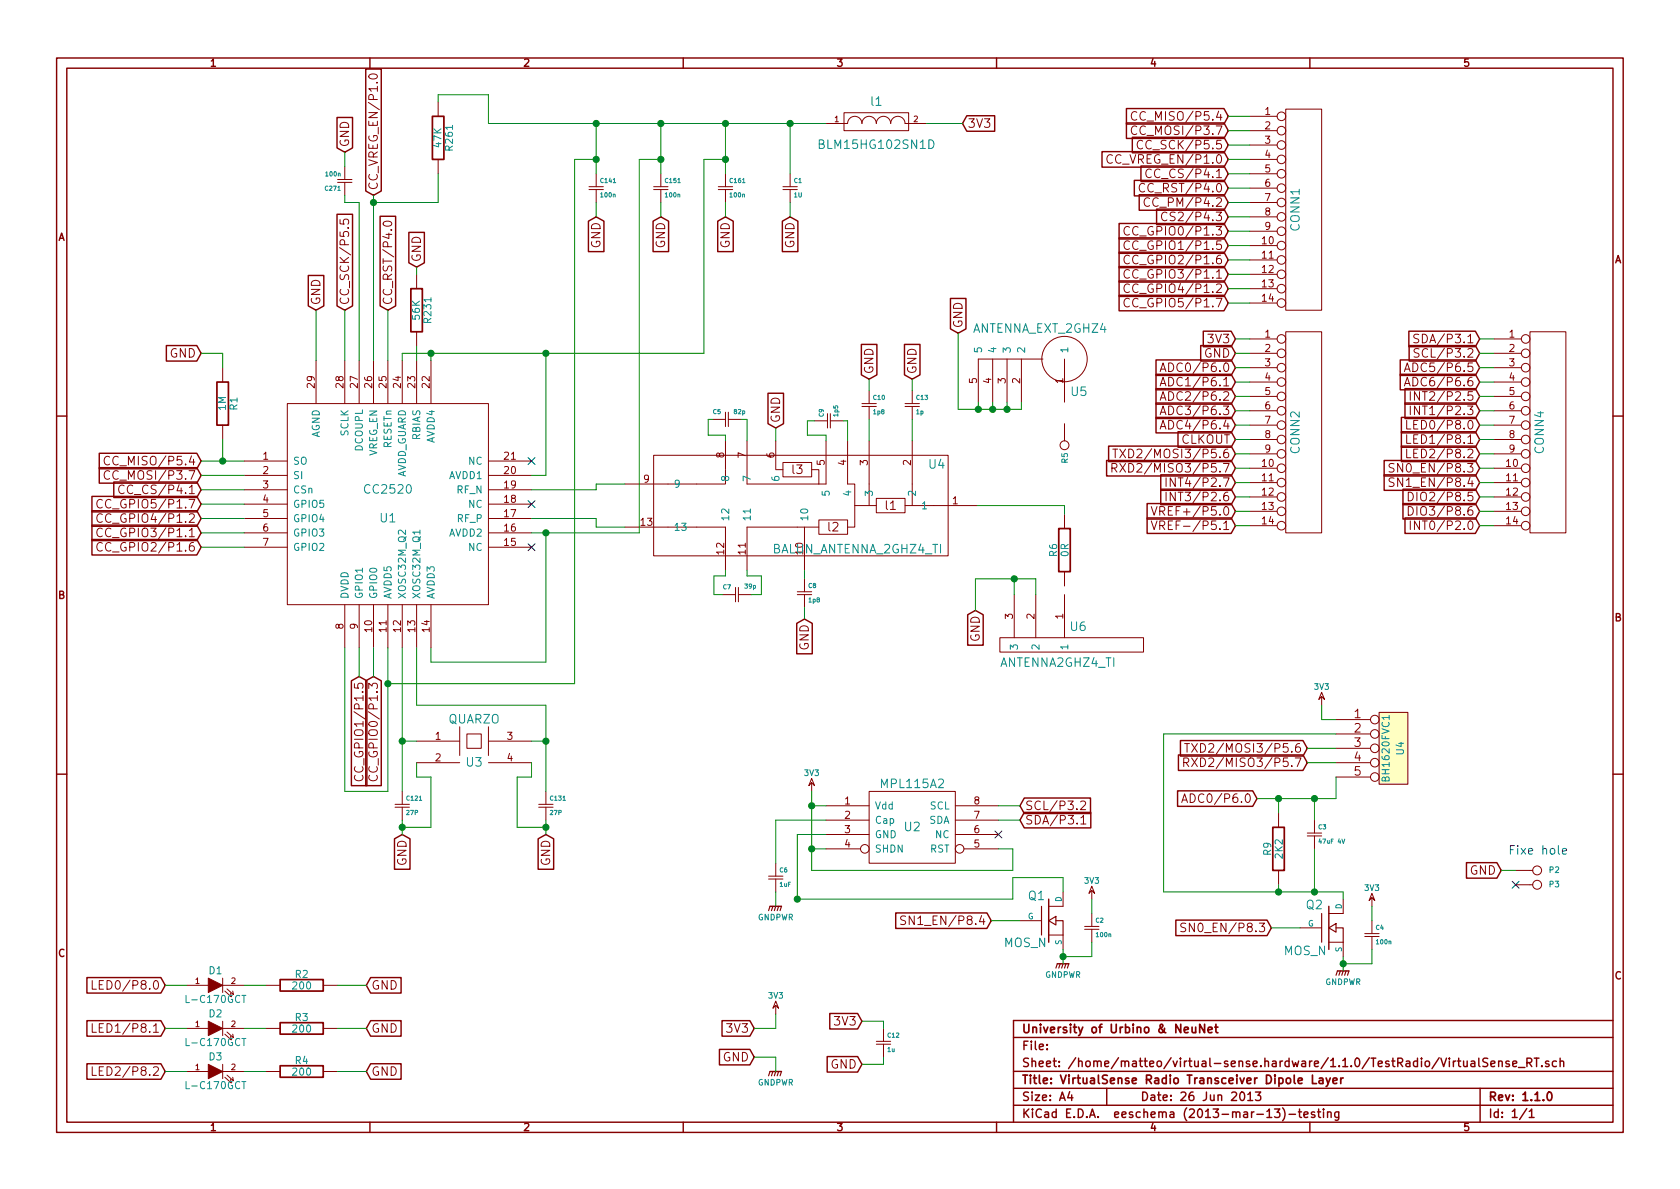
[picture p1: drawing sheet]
<svg xmlns="http://www.w3.org/2000/svg" width="297mm" height="210mm" viewBox="0 0 297 210" stroke-linecap="round" stroke-linejoin="round" font-family="sans-serif">
<g fill="none" stroke="#840000" stroke-width=".25">
<path d="M10 10.3h277v189.9h-277zM11.8 12.1h273.4v186.3h-273.4zM64.7 12.2h2.7v21.6l-1.4 .7-1.3-.7zM65.4 10.3v1.8M120.8 10.3v1.8M176.2 10.3v1.8M199.2 19.2h17.2l.8 1.4-.8 1.3h-17.2zM231.6 10.3v1.8M59.6 37.9h2.7v16.2l-1.3 .8-1.4-.8zM59.6 20.8h2.7v5.4l-1.3 .7-1.4-.7zM67.2 38.2h2.8v15.9l-1.4 .8-1.4-.8zM104 39.1l1.4-.8 1.4 .8v5.4h-2.8z"/>
<path d="M115.5 39.1l1.3-.8 1.4 .8v5.4h-2.7zM126.9 39.1l1.4-.8 1.3 .8v5.4h-2.7zM138.3 39.1l1.4-.8 1.4 .8v5.4h-2.8zM170.9 20.5h5v2.7h-5l-.7-1.4zM194.8 26.8h21.6l.8 1.4-.8 1.4h-21.6zM197.9 39.5h18.5l.8 1.4-.8 1.4h-18.5zM199.2 21.7h17.2l.8 1.4-.8 1.4h-17.2zM200.2 24.3h16.2l.8 1.3-.8 1.4h-16.2zM200.6 31.9h15.8l.8 1.4-.8 1.3h-15.8zM201.4 34.4h15l.8 1.4-.8 1.4h-15zM201.7 29.4h14.7l.8 1.3-.8 1.4h-14.7zM204.5 37h11.9l.8 1.3-.8 1.4h-11.9z"/>
<path d="M54.5 48.7h2.8v5.4l-1.4 .8-1.4-.8zM72.3 41.1h2.7v5.4l-1.3 .7-1.4-.7zM168 52.8h2.8v5.4l-1.4 .7-1.4-.7zM197.9 42.1h18.5l.8 1.3-.8 1.4h-18.5zM197.9 52.2h18.5l.8 1.4-.8 1.4h-18.5zM197.9 44.6h18.5l.8 1.4-.8 1.3h-18.5zM197.9 49.7h18.5l.8 1.3-.8 1.4h-18.5zM197.9 47.1h18.5l.8 1.4-.8 1.4h-18.5zM212.8 58.6h4.9l.7 1.3-.7 1.4h-4.9zM249.1 58.6h11.8l.7 1.3-.7 1.4h-11.8zM10 73.6h1.8M29.4 61.1h5.4l.8 1.4-.8 1.3h-5.4z"/>
<path d="M135.8 69.5h2.7v5.4l-1.3 .8-1.4-.8zM152.3 60.9h2.7v5.4l-1.3 .8-1.4-.8zM159.9 60.9h2.8v5.4l-1.4 .8-1.4-.8zM196 78.9h21.7l.7 1.4-.7 1.3h-21.7zM204.4 71.3h13.3l.7 1.3-.7 1.4h-13.3zM204.4 68.7h13.3l.7 1.4-.7 1.4h-13.3zM204.4 63.6h13.3l.7 1.4-.7 1.4h-13.3zM204.4 66.2h13.3l.7 1.4-.7 1.3h-13.3zM204.4 73.8h13.3l.7 1.4-.7 1.3h-13.3zM208.3 76.3h9.4l.7 1.4-.7 1.4h-9.4zM212.3 61.1h5.4l.7 1.4-.7 1.3h-5.4zM247.6 66.2h13.3l.7 1.4-.7 1.3h-13.3z"/>
<path d="M247.6 63.6h13.3l.7 1.4-.7 1.4h-13.3zM247.8 78.9h13.1l.7 1.4-.7 1.3h-13.1zM247.8 73.8h13.1l.7 1.4-.7 1.3h-13.1zM247.8 76.3h13.1l.7 1.4-.7 1.4h-13.1zM248.4 68.7h12.5l.7 1.4-.7 1.4h-12.5zM248.4 71.3h12.5l.7 1.3-.7 1.4h-12.5zM249.1 61.1h11.8l.7 1.4-.7 1.3h-11.8zM285.2 73.6h1.8M16.3 90.3h18.5l.8 1.4-.8 1.4h-18.5zM16.3 87.8h18.5l.8 1.3-.8 1.4h-18.5zM16.3 92.9h18.5l.8 1.3-.8 1.4h-18.5zM16.3 95.4h18.5l.8 1.4-.8 1.3h-18.5z"/>
<path d="M17.6 82.7h17.2l.8 1.4-.8 1.3h-17.2zM17.6 80.2h17.2l.8 1.3-.8 1.4h-17.2zM20.1 85.2h14.7l.8 1.4-.8 1.4h-14.7zM195.7 81.4h22l.7 1.4-.7 1.4h-22zM202.8 89h14.9l.7 1.4-.7 1.4h-14.9zM202.8 91.6h14.9l.7 1.4-.7 1.3h-14.9zM205.2 86.5h12.5l.7 1.4-.7 1.3h-12.5zM205.2 84h12.5l.7 1.3-.7 1.4h-12.5zM244.7 81.4h16.2l.7 1.4-.7 1.4h-16.2zM244.7 84h16.2l.7 1.3-.7 1.4h-16.2zM248.1 86.5h12.8l.7 1.4-.7 1.3h-12.8zM248.1 89h12.8l.7 1.4-.7 1.4h-12.8z"/>
<path d="M248.4 91.6h12.5l.7 1.4-.7 1.3h-12.5zM140.9 110.2l1.3-.7 1.4 .7v5.4h-2.7zM171.1 108.7l1.4-.8 1.3 .8v5.4h-2.7zM10 136.9h1.8M62.1 120.4l1.4-.8 1.4 .8v18.5h-2.8zM64.7 120.4l1.3-.8 1.4 .8v18.5h-2.7zM208.2 139.8h13.3l.7 1.4-.7 1.4h-13.3zM208.4 133.5h22l.7 1.4-.7 1.3h-22zM208.7 131h21.7l.7 1.3-.7 1.4h-21.7zM285.2 136.9h1.8M69.7 148.3l1.4-.7 1.4 .7v5.4h-2.8zM95.1 148.3l1.4-.7 1.4 .7v5.4h-2.8z"/>
<path d="M181.1 141.1h11.7v2.8h-11.7l-.8-1.4zM181.1 143.7h11.8v2.7h-11.8l-.8-1.4zM185.4 159v7.6M259.3 152.5h5.4l.7 1.4-.7 1.4h-5.4zM15.4 172.9h13l.8 1.3-.8 1.4h-13zM65.5 172.9h5.4v2.7h-5.4l-.7-1.4zM136.1 160.3h2.1M146.7 179.2h4.9l.8 1.4-.8 1.4h-4.9zM158.4 161.4h16.1l.8 1.4-.8 1.4h-16.1zM186.9 170.4h2.1M207.9 162.7h16.1l.8 1.4-.8 1.3h-16.1zM234.9 160.3v7.6"/>
<path d="M236.5 171.7h2M15.4 180.5h13l.8 1.4-.8 1.3h-13zM15.4 188.1h13l.8 1.4-.8 1.3h-13zM65.4 198.4v1.8M65.5 188.1h5.4v2.7h-5.4l-.7-1.3zM65.5 180.5h5.4v2.7h-5.4l-.7-1.3zM120.8 198.4v1.8M127.2 185.6h5.4l.7 1.3-.7 1.4h-5.4zM127.7 180.5h4.9l.7 1.4-.7 1.3h-4.9zM136.1 189.5h2.1M146.3 186.8h5.3l.8 1.4-.8 1.4h-5.3zM176.2 198.4v1.8"/>
<path d="M179.2 192.5h106M179.2 195.4h106M179.2 189.5h106M179.2 183.5h106M185.1 185.5v.1M185.1 184.7v.1M189.1 193l-.3 1.1h.9M189.5 193.6v1M195.7 192.5v2.9M219.4 193.3l.2-.2a.81 .81 0 0 1 .5 .6 .81 .81 0 0 1-.2 .8l-.2 .1a.79 .79 0 0 1-.3-1.3zM220.6 193.5l.5-.4v1.5M220.6 194.6h.9"/>
<path d="M222 193.1h.9l-.5 .6 .4 .1v.7l-.2 .1-.6-.1M225.3 196.1h1l-.5 .6 .4 .1v.7l-.2 .1-.7-.1M226.8 195.9a1.71 1.71 0 0 1 0 2.3M227.9 197h1.2M229.6 196.6h.5M229.8 196.1v1.3l.3 .2M230.6 197.1l.7-.1-.1-.3-.4-.1-.2 .2v.7h.6M231.6 198.4v1.8M232.4 196.7a.37 .37 0 0 0-.5 .1v.2l.5 .2 .1 .1-.2 .3-.4-.1M232.9 196.6h.6M233.1 196.1v1.3l.4 .2M234 196.1v.2"/>
<path d="M234 196.6v1M234.7 196.7l.2-.1 .4 .1 .1 .9M234.7 196.6v1M236.7 196.6v1.4l-.3 .1-.3-.1M236.7 196.7l-.4-.1-.3 .3 .1 .6 .2 .1 .4-.1M257.7 187.6h.6M257.9 187.1v1.3l.4 .2M258.8 187.6l.1 .9 .3 .1 .2-.1M259.4 187.6v1M260.1 187.7h.6l.1 .9M260.8 188l-.5 .1-.3 .2 .3 .3 .5-.1M261.5 187.1v1.3l.2 .2"/>
<path d="M261.7 192.5v5.9M263 187.2l-.5-.1-.3 .3 .1 .3 .7 .4v.4a.62 .62 0 0 1-.8 0M263.6 188.1l.7-.1v-.3l-.5-.1-.2 .2 .1 .7h.6M265 187.8l.2-.2 .4 .1v.9M265 187.6v1M266.8 187.7a.37 .37 0 0 0-.6 .1l.1 .3 .5 .1 .1 .1-.2 .3-.5-.1M267.5 188.1l.7-.1-.1-.3-.4-.1-.2 .2v.7h.6M268.5 188.8h1.1M270 196l-1.3 2M270 187.9l.7-.1 .1-.2v-.3l-.2-.2h-.6v1.5M270.3 187.9l.5 .7M270.4 196.5l.4-.4v1.5"/>
<path d="M270.4 197.6h.8M271.3 187.1h.8M271.7 187.1v1.5M272.6 188.5v.1M273.8 187.7a.37 .37 0 0 0-.5 .1v.3l.5 .1 .1 .1-.2 .3-.4-.1M275.2 187.7l-.4-.1-.3 .3v.6l.3 .1 .4-.1M275.8 187.8l.2-.2 .4 .1 .1 .9M275.8 187.1v1.5M285.2 180.5h-106v17.9"/>
</g>
<g fill="none" stroke="#840000" stroke-width=".3">
<path d="M76.5 20.6h2v7.6h-2zM72.6 51h2.1v7.7h-2.1zM38.4 67.6h2v7.6h-2zM187.2 93.5h2v7.6h-2zM225 146.3h2.1v7.6h-2.1zM49.5 173.2h7.6v2.1h-7.6zM49.5 188.5h7.6v2h-7.6zM49.5 180.8h7.6v2.1h-7.6zM210.8 181.6v.9l.4 .1 .2-.1M211.4 181.6v1M213 181.1v1.5l-.9-1.5v1.5M213.6 182.1l.7-.1v-.3l-.5-.1-.2 .2 .1 .7h.6"/>
<path d="M214.8 181.6h.5M215 181.1v1.3l.3 .2M232.1 190.1v1.5h.7M233.3 190.7h.6v.9M233.9 191l-.5 .1-.2 .2 .2 .3 .5-.1M234.5 190.6l.3 1M235.2 190.6l-.5 1.4-.2 .1M235.7 191.1l.7-.1-.1-.3-.4-.1-.2 .2 .1 .7h.5M237.1 190.6v1M237.5 190.6l-.4 .3M273.7 193.3l.2-.2a.81 .81 0 0 1 .6 .6 .81 .81 0 0 1-.3 .8l-.2 .1a.79 .79 0 0 1-.3-1.3z"/>
</g>
<g fill="none" stroke="#840000" stroke-width=".18">
<path d="M65.3 13.3a.89 .89 0 0 1 1.4 .3 .86 .86 0 0 1-.8 .4 .86 .86 0 0 1-.7-.5zM77.5 18v2.6M149.2 19.9h11.5v3.2h-11.5zM201 19.9a.62 .62 0 0 0-.8 0 .62 .62 0 0 0-.2 .7 .58 .58 0 0 0 .3 .6 .58 .58 0 0 0 .7-.1M227.3 19.3h6.4v35.6h-6.4zM59.7 31.7h2.5M59.7 32.3h2.5M60.1 38.8v.8h.8l-.2-.2 .1-.5 .2-.1h.4l.2 .3v.3l-.1 .2M61 29.5v2.2M61 32.3v2.2M67.9 39.3a.81 .81 0 0 1 1.4 .3 .86 .86 0 0 1-.8 .4 .86 .86 0 0 1-.8-.5zM77.5 28.2v2.5"/>
<path d="M104.1 33.5h2.6M104.1 33h2.6M105.4 30.7v2.3M105.4 33.5v2.3M115.6 33.5h2.5M115.6 33h2.5M116.8 30.7v2.3M116.8 33.5v2.3M127 33.5h2.5M127 33h2.5M128.3 30.7v2.3M128.3 33.5v2.3"/>
<path d="M138.4 33.5h2.6M138.4 33h2.6M139.7 30.7v2.3M139.7 33.5v2.3M146 21.8h3.9a1.27 1.27 0 0 1 1.2-1.2 1.27 1.27 0 0 1 1.3 1.2 1.27 1.27 0 0 1 1.3-1.2 1.27 1.27 0 0 1 1.2 1.2 1.27 1.27 0 0 1 1.3-1.2 1.27 1.27 0 0 1 1.3 1.2 1.27 1.27 0 0 1 1.2-1.2 1.27 1.27 0 0 1 1.3 1.2h3.8M196.7 27.5a.62 .62 0 0 0-.8 0 .62 .62 0 0 0-.2 .7 .58 .58 0 0 0 .3 .6 .58 .58 0 0 0 .7-.1M201 22.4a.62 .62 0 0 0-.8 0 .62 .62 0 0 0-.2 .7 .58 .58 0 0 0 .3 .6 .58 .58 0 0 0 .7-.1M202 25a.62 .62 0 0 0-.7-.1 .62 .62 0 0 0-.2 .8 .58 .58 0 0 0 .3 .6 .58 .58 0 0 0 .6-.1M202.4 32.6a.62 .62 0 0 0-.8 0 .62 .62 0 0 0-.2 .7 .58 .58 0 0 0 .3 .6 .58 .58 0 0 0 .7-.1M203.3 35.1a.62 .62 0 0 0-.8 0 .62 .62 0 0 0-.2 .7 .58 .58 0 0 0 .3 .6 .58 .58 0 0 0 .7-.1M203.6 30a.62 .62 0 0 0-.8 0 .62 .62 0 0 0-.2 .8 .58 .58 0 0 0 .3 .5 .58 .58 0 0 0 .7 0M206.3 37.7a.62 .62 0 0 0-.7-.1 .62 .62 0 0 0-.2 .8 .58 .58 0 0 0 .3 .6 .58 .58 0 0 0 .6-.1"/>
<path d="M221 20.6h4.8M221 23.1h4.8M221 25.6h4.8M221 28.2h4.8M221 30.7h4.8M221 33.3h4.8M221 35.8h4.8M221 38.3h4.8M73.7 48.5v2.5M73.7 58.7v2.5M199.7 42.7a.62 .62 0 0 0-.8 0 .62 .62 0 0 0-.2 .8 .58 .58 0 0 0 .3 .5 .58 .58 0 0 0 .7 0M199.7 52.9a.62 .62 0 0 0-.8 0 .62 .62 0 0 0-.2 .7 .58 .58 0 0 0 .3 .6 .58 .58 0 0 0 .7-.1"/>
<path d="M199.7 45.3a.62 .62 0 0 0-.8 0 .62 .62 0 0 0-.2 .7 .58 .58 0 0 0 .3 .6 .58 .58 0 0 0 .7-.1M199.7 50.4a.62 .62 0 0 0-.8-.1 .62 .62 0 0 0-.2 .8 .58 .58 0 0 0 .3 .6 .58 .58 0 0 0 .7-.1M199.7 40.2a.62 .62 0 0 0-.8 0 .62 .62 0 0 0-.2 .7 .58 .58 0 0 0 .3 .6 .58 .58 0 0 0 .7-.1M199.7 47.8a.62 .62 0 0 0-.8 0 .62 .62 0 0 0-.2 .7 .58 .58 0 0 0 .3 .6 .58 .58 0 0 0 .7-.1M221 59.9h4.8M221 40.9h4.8M221 43.4h4.8M221 46h4.8M221 48.5h4.8M221 51h4.8M221 53.6h4.8M227.3 58.7h6.4v35.5h-6.4z"/>
<path d="M250.9 59.2a.62 .62 0 0 0-.9 .1v.4l.8 .3v.5a.62 .62 0 0 1-.8 0M264.2 59.9h4.8M270.5 58.7h6.4v35.5h-6.4zM39.4 65v2.6M39.4 75.2v2.5M50.8 71.4h35.6v35.5h-35.6zM55.9 63.7v7.7M61 63.7v7.7M63.5 63.7v7.7M66 63.7v7.7M68.6 63.7v7.7M71.1 63.7v7.7"/>
<path d="M73.7 63.7v7.7M76.2 63.7v7.7M126 74.2h2.3M128.3 72.9v2.5M128.3 78v5M128.8 72.9v2.5M128.8 74.2h2.3M132.1 78v5M137.2 78v5M144 74.4h2.3M146 78v7.6h-1.2M146.3 73.1v2.6"/>
<path d="M146.8 73.1v2.6M146.8 74.4h2.3M149.9 78v7.6h1.2v3.8M152.4 71.9h2.5M152.4 71.4h2.5M153.7 69.1v2.3M153.7 71.9v2.3M153.7 78v11.4M160 71.9h2.6M160 71.4h2.6M161.3 69.1v2.3M161.3 71.9v2.3"/>
<path d="M161.3 78v11.4M175.5 63.5v7.6M178.1 63.5v7.6M180.6 63.5v7.6M184.4 63.5h-11.4v7.6M188.2 63.5v7.6M188.2 74.9v3.1M196.7 79.4h.9M197.2 79.4v1.5M198 79.4l1 1.5M199 79.4l-1 1.5M205.1 73.3l.5-1.5 .5 1.5"/>
<path d="M205.1 70.8l.5-1.5 .5 1.5M205.1 65.7l.5-1.5 .5 1.5M205.1 68.2l.5-1.5 .5 1.5M205.1 75.9l.5-1.6 .5 1.6M205.3 67.8h.7M205.3 65.3h.7M205.3 72.9h.7M205.3 70.4h.7M205.3 75.4h.7M221 62.5h4.8M221 65h4.8M221 67.6h4.8"/>
<path d="M221 70.1h4.8M221 72.6h4.8M221 75.2h4.8M221 77.7h4.8M248.3 68.2l.5-1.5 .5 1.5M248.3 65.7l.5-1.5 .5 1.5M248.4 67.8h.8M248.4 65.3h.8M248.7 79.4v1.5h.8M248.7 74.3v1.6h.8M248.7 76.9v1.5h.8M249.4 69.3v1.5"/>
<path d="M249.4 71.8v1.5M250.9 61.7a.62 .62 0 0 0-.8 .1v.4l.7 .4v.4a.62 .62 0 0 1-.8 .1M251 69.3v1.5l-.9-1.5v1.5M251 71.8v1.5l-.9-1.5v1.5M264.2 62.5h4.8M264.2 65h4.8M264.2 67.6h4.8M264.2 70.1h4.8M264.2 72.6h4.8M264.2 75.2h4.8M264.2 77.7h4.8M18.1 91a.62 .62 0 0 0-.8 0 .62 .62 0 0 0-.2 .7 .58 .58 0 0 0 .3 .6 .58 .58 0 0 0 .7-.1"/>
<path d="M18.1 88.5a.62 .62 0 0 0-.8-.1 .62 .62 0 0 0-.2 .8 .58 .58 0 0 0 .3 .6 .58 .58 0 0 0 .7-.1M18.1 93.5a.62 .62 0 0 0-.8 0 .62 .62 0 0 0-.2 .8 .58 .58 0 0 0 .3 .5 .58 .58 0 0 0 .7 0M18.1 96.1a.62 .62 0 0 0-.8 0 .62 .62 0 0 0-.2 .7 .58 .58 0 0 0 .3 .6 .58 .58 0 0 0 .7-.1M19.4 83.4a.62 .62 0 0 0-.8 0 .62 .62 0 0 0-.2 .7 .58 .58 0 0 0 .3 .6 .58 .58 0 0 0 .7-.1M19.4 80.8a.62 .62 0 0 0-.8 0 .62 .62 0 0 0-.2 .8 .58 .58 0 0 0 .3 .5 .58 .58 0 0 0 .7 0M21.9 85.9a.62 .62 0 0 0-.7 0 .62 .62 0 0 0-.2 .7 .58 .58 0 0 0 .3 .6 .58 .58 0 0 0 .6-.1M43.2 81.5h7.6M43.2 84.1h7.6M43.2 86.6h7.6M43.2 89.1h7.6M43.2 91.7h7.6M43.2 94.2h7.6"/>
<path d="M43.2 96.8h7.6M86.4 81.5h7.6M86.4 84.1h7.6M86.4 86.6h7.6M86.4 89.1h7.6M86.4 91.7h7.6M86.4 94.2h7.6M86.4 96.8h7.6M110.5 93.2h17.8v7.6M115.6 80.5h52v17.8h-52zM128.3 83.1v2.5h-17.8M132.1 83.1v2.5h12.7"/>
<path d="M137.2 83.1h1.2M138.4 81.8h5.1v2.5h-5.1zM142.2 93.2v7.6M143.5 83.1h1.3v2.5M144.8 91.9h5.1v2.6h-5.1zM144.8 93.2h-12.7v7.6M151.1 89.4v3.8h-1.2M151.1 89.4h3.8M154.9 88.1h5.1v2.6h-5.1zM160 89.4h12.7M188.2 90.9v2.6M196.6 82.8l.7-.1 .2-.2-.1-.4-.2-.1h-.6v1.5"/>
<path d="M197 82.8l.5 .7M198 82l1 1.5M199 82l-1 1.5M203.6 89.6l.5 1.5 .5-1.5M203.6 92.1l.5 1.5 .5-1.5M205.1 92.9h.7l.1-.3v-.3l-.3-.2h-.5v1.5M205.4 92.9l.5 .7M206.2 84.5v1.5M206.2 87v1.6M207.8 87v1.6l-.9-1.6v1.6M207.8 84.5v1.5l-.9-1.5v1.5M221 80.3h4.8"/>
<path d="M221 82.8h4.8M221 85.3h4.8M221 87.9h4.8M221 90.4h4.8M221 93h4.8M246.5 82a.62 .62 0 0 0-.8 .1v.4l.7 .4v.4a.62 .62 0 0 1-.8 .1M246.5 84.6a.62 .62 0 0 0-.8 .1v.4l.7 .3v.5a.62 .62 0 0 1-.8 0M249 87a.77 .77 0 0 1 .9 .8 .77 .77 0 0 1-.9 .8zM249 89.6a.77 .77 0 0 1 .9 .7 .77 .77 0 0 1-.9 .8zM249.4 92.1v1.5M251 92.1v1.5l-.9-1.5v1.5M264.2 80.3h4.8"/>
<path d="M264.2 82.8h4.8M264.2 85.3h4.8M264.2 87.9h4.8M264.2 90.4h4.8M264.2 93h4.8M61 106.9v7.6M63.5 106.9v7.6M66 106.9v7.6M68.6 106.9v7.6M71.1 106.9v7.6M73.7 106.9v7.6M76.2 106.9v7.6"/>
<path d="M127.8 105.2h2.2M130 103.9v2.5M130.6 103.9v2.5M130.6 105.2h2.2M141 105.2h2.5M141 104.6h2.5M142.2 102.4v2.2M142.2 105.2v2.2M176.8 112.8h25.4v2.5h-25.4zM179.3 105.2v7.6M183.1 105.2v7.6M188.2 101.1v2.5"/>
<path d="M188.2 105.2v7.6M62.8 137.1a.62 .62 0 0 0 0 .8 .62 .62 0 0 0 .7 .2 .58 .58 0 0 0 .6-.3 .58 .58 0 0 0-.1-.7M65.4 137.1a.62 .62 0 0 0-.1 .8 .62 .62 0 0 0 .8 .2 .58 .58 0 0 0 .6-.3 .58 .58 0 0 0-.1-.7M71.1 139.9v2.3M73.7 134.9h7.6M73.7 131.1h7.6M81.3 128.5v5.1zM82.5 129.8h2.6v2.5h-2.6zM86.4 128.5v5.1zM86.4 134.9h7.6M86.4 131.1h7.6M96.5 139.9v2.3"/>
<path d="M143.5 137.7l.5 1.2-.5-.5-.5 .5zM143.5 138.4v1.5M153.7 139.9h15.2v12.7h-15.2zM209.3 134.8h.7l.2-.3-.1-.3-.2-.2h-.6v1.6M209.4 131.5h.9M209.7 134.8l.5 .8M209.9 131.5v1.5M210.7 131.5l1 1.5M210.7 134l1 1.6M211.7 131.5l-1 1.5M211.7 134l-1 1.6M233.7 122.4l.5 1.3-.5-.5-.5 .5z"/>
<path d="M233.7 123.2v1.5M236.2 127.2h6.1M236.2 129.8h6.1M236.2 132.3h6.1M236.2 134.9h6.1M236.2 137.4h6.1M243.8 126h5.1v12.7h-5.1zM69.8 142.7h2.6M69.8 142.2h2.6M71.1 142.7v2.3M95.2 142.7h2.6M95.2 142.2h2.6"/>
<path d="M96.5 142.7v2.3M135.9 155.4h2.5M135.9 154.9h2.5M137.2 152.6v2.3M137.2 155.4v2.3M146 142.5h7.7M146 145h7.7M146 147.6h7.7M146 150.1h6.1M168.9 142.5h7.6M168.9 145h7.6M168.9 147.6h7.6"/>
<path d="M170.4 150.1h6.1M188 157.7v2.6h-2.6M191.1 141.8l.2-.1h.3l.3 .1v.3v.2l-.9 .9h.9M191.1 144.6l.5-.4v1.5M191.1 145.7h.9M193 156.7l.5 1.3-.5-.5-.5 .5zM193 157.5v1.5M208.9 141.9l.5-1.5 .6 1.5M209.1 141.5h.7M226.1 143.8v2.5M226.1 153.9v2.6M231.1 147.8h2.6"/>
<path d="M231.1 147.3h2.6M232.4 145v2.3M232.4 147.8v2.3M237.5 159v2.5h-2.6M242.6 158l.5 1.3-.5-.6-.5 .6zM242.6 158.7v1.6M268 156.5h3M268 153.9h3M16.3 173.4v1.5h.7M33 174.2h3.8M39.4 174.2h3.8M39.4 173v2.5"/>
<path d="M39.8 175.3l1.1 1-.1-.7M40.1 174.9l1.2 1-.2-.6M47 174.2h2.5M57.1 174.2h2.6M137.2 177l.5 1.3-.5-.5-.5 .5zM137.2 177.8v1.5M160.1 162a.62 .62 0 0 0-.8 .1v.5l.7 .3v.4a.62 .62 0 0 1-.8 .1M180.3 162.8h3.8M185.4 165.3h2.6v2.6M191.8 164.3h2.5M191.8 163.8h2.5M193 161.5v2.3"/>
<path d="M193 164.3v2.3M209.7 163.3a.62 .62 0 0 0-.9 .1v.4l.8 .4v.4a.62 .62 0 0 1-.8 .1M229.9 164.1h3.8M234.9 166.6h2.6v2.6M241.3 165.6h2.5M241.3 165.1h2.5M242.6 162.8v2.3M242.6 165.6v2.3M16.3 181v1.5h.7M16.3 188.6v1.6h.7M33 189.5h3.8M33 181.9h3.8"/>
<path d="M39.4 189.5h3.8M39.4 181.9h3.8M39.4 180.6v2.5M39.4 188.2v2.5M39.8 190.5l1.1 1-.1-.6M39.8 182.9l1.1 1-.1-.6M40.1 190.1l1.2 1-.2-.6M40.1 182.5l1.2 1-.2-.6M47 189.5h2.5M47 181.9h2.5M57.1 189.5h2.6M57.1 181.9h2.6"/>
<path d="M154.9 184.7h2.6M154.9 184.1h2.6M156.2 181.9v2.2M156.2 184.7v2.2"/>
<circle cx="226.6" cy="25.6" r=".76"/>
<circle cx="226.6" cy="33.3" r=".76"/>
<circle cx="226.6" cy="28.2" r=".76"/>
<circle cx="226.6" cy="35.8" r=".76"/>
<circle cx="226.6" cy="38.3" r=".76"/>
<circle cx="226.6" cy="20.6" r=".76"/>
<circle cx="226.6" cy="23.1" r=".76"/>
<circle cx="226.6" cy="30.7" r=".76"/>
<circle cx="226.6" cy="51" r=".76"/>
<circle cx="226.6" cy="59.9" r=".76"/>
<circle cx="226.6" cy="46" r=".76"/>
<circle cx="226.6" cy="43.4" r=".76"/>
<circle cx="226.6" cy="48.5" r=".76"/>
<circle cx="226.6" cy="53.6" r=".76"/>
<circle cx="226.6" cy="40.9" r=".76"/>
<circle cx="269.7" cy="59.9" r=".76"/>
<circle cx="188.2" cy="63.5" r="4"/>
<circle cx="188.2" cy="78.7" r=".79"/>
<circle cx="226.6" cy="62.5" r=".76"/>
<circle cx="226.6" cy="77.7" r=".76"/>
<circle cx="226.6" cy="65" r=".76"/>
<circle cx="226.6" cy="67.6" r=".76"/>
<circle cx="226.6" cy="72.6" r=".76"/>
<circle cx="226.6" cy="75.2" r=".76"/>
<circle cx="226.6" cy="70.1" r=".76"/>
<circle cx="269.7" cy="62.5" r=".76"/>
<circle cx="269.7" cy="77.7" r=".76"/>
<circle cx="269.7" cy="67.6" r=".76"/>
<circle cx="269.7" cy="75.2" r=".76"/>
<circle cx="269.7" cy="70.1" r=".76"/>
<circle cx="269.7" cy="72.6" r=".76"/>
<circle cx="269.7" cy="65" r=".76"/>
<circle cx="226.6" cy="93" r=".76"/>
<circle cx="226.6" cy="82.8" r=".76"/>
<circle cx="226.6" cy="85.3" r=".76"/>
<circle cx="226.6" cy="90.4" r=".76"/>
<circle cx="226.6" cy="80.3" r=".76"/>
<circle cx="226.6" cy="87.9" r=".76"/>
<circle cx="269.7" cy="85.3" r=".76"/>
<circle cx="269.7" cy="87.9" r=".76"/>
<circle cx="269.7" cy="93" r=".76"/>
<circle cx="269.7" cy="82.8" r=".76"/>
<circle cx="269.7" cy="90.4" r=".76"/>
<circle cx="269.7" cy="80.3" r=".76"/>
<circle cx="243.1" cy="129.8" r=".76"/>
<circle cx="243.1" cy="134.9" r=".76"/>
<circle cx="243.1" cy="127.2" r=".76"/>
<circle cx="243.1" cy="132.3" r=".76"/>
<circle cx="243.1" cy="137.4" r=".76"/>
<circle cx="152.9" cy="150.1" r=".76"/>
<circle cx="169.7" cy="150.1" r=".76"/>
<circle cx="271.8" cy="156.5" r=".79"/>
<circle cx="271.8" cy="153.9" r=".79"/>
</g>
<path d="M93.4 96.2l1.2 1.2M93.4 88.5l1.2 1.3M93.4 80.9l1.2 1.2M94.6 96.2l-1.2 1.2M94.6 88.5l-1.2 1.3M94.6 80.9l-1.2 1.2M175.9 147l1.2 1.2M177.1 147l-1.2 1.2M267.4 155.8l1.2 1.3M268.6 155.8l-1.2 1.3" fill="none" stroke="#000084" stroke-width=".18"/>
<g fill="none" stroke="#840000" stroke-width=".2">
<path d="M136.1 160.3l-.2 .7M136.7 160.3l-.3 .7M137.2 160.3l-.3 .7M137.7 160.3l-.3 .7M138.2 160.3l-.3 .7M184.1 160.3v5M185.4 162.8l1.3-.8v1.6zM186.7 162.8h1.3v2.5M186.9 170.4l-.2 .8M187.5 170.4l-.3 .8M188 170.4l-.3 .8M188.5 170.4l-.3 .8"/>
<path d="M189 170.4l-.3 .8M233.7 161.5v5.1M234.9 164.1l1.3-.8v1.5zM236.2 164.1h1.3v2.5M236.5 171.7l-.3 .8M237 171.7l-.3 .8M237.5 171.7l-.3 .8M238 171.7l-.3 .8M238.5 171.7l-.2 .8M136.1 189.5l-.2 .7M136.7 189.5l-.3 .7M137.2 189.5l-.3 .7"/>
<path d="M137.7 189.5l-.3 .7M138.2 189.5l-.3 .7"/>
</g>
<path d="M164.2 24.7a.77 .77 0 0 1 .9 .8 .77 .77 0 0 1-.9 .8zM74.2 93.7v.8M245.6 126.5v.7M237.3 148.4l.2 .7 .3-.7M42.8 176h.7M42.8 191.3h.7M42.8 183.6h.7" fill="none" stroke="#008484" stroke-width=".18"/>
<path d="M243.8 126h5.1v12.7h-5.1z" fill="#ffffc2" stroke="#ffffc2" stroke-width=".25"/>
<g fill="#840000" stroke="#840000" stroke-width=".18">
<path d="M36.8 188.2l2.6 1.3-2.6 1.2z"/>
<path d="M36.8 180.6l2.6 1.3-2.6 1.2z"/>
<path d="M36.8 173l2.6 1.2-2.6 1.3z"/>
</g>
<path d="M276.3 150.5l.7-.1-.1-.3-.4-.1-.2 .3v.7h.6" fill="none" stroke="#0000c2" stroke-width=".18"/>
<g fill="none" stroke="#008400" stroke-width=".18">
<path d="M77.5 18v-1.2h8.9v5h59.6M61 26.9v2.6M61 34.5v1.3h2.5v27.9M66 34.5v29.2M77.5 30.7v5.1h-11.5M105.4 21.8v8.9M105.4 35.8v2.5M105.4 28.2h-3.8v92.7h-33M116.8 28.2h-3.8v66h-19M116.8 21.8v8.9M116.8 35.8v2.5M128.3 28.2h-3.8v34.3h-53.4v1.2"/>
<path d="M128.3 21.8v8.9M128.3 35.8v2.5M139.7 21.8v8.9M139.7 35.8v2.5M163.8 21.8h6.4M217.2 35.8h3.8M217.2 28.2h3.8M217.2 30.7h3.8M217.2 25.6h3.8M217.2 20.6h3.8M217.2 23.1h3.8M217.2 33.3h3.8"/>
<path d="M217.2 38.3h3.8M55.9 54.9v8.8M61 54.9v8.8M68.6 54.9v8.8M73.7 47.2v1.3M169.4 58.9v13.5h11.2v-1.3M217.2 53.6h3.8M217.2 51h3.8M217.2 46h3.8M217.2 40.9h3.8M217.2 43.4h3.8M217.2 48.5h3.8"/>
<path d="M218.4 59.9h2.6M261.6 59.9h2.6M35.6 62.5h3.8v2.5M39.4 77.7v3.8M73.7 61.2v2.5M76.2 62.5v1.2M96.5 62.5v21.6h-2.5M126 74.2h-.8v2.8h3.1v1M131.1 74.2h1v3.8M137.2 75.7v2.3M144 74.4h-1.3v2.6h3.3v1M149.1 74.4h.8v3.6"/>
<path d="M153.7 67.1v2M153.7 74.2v3.8M161.3 67.1v2M161.3 74.2v3.8M173 71.1v1.3M175.5 71.1v1.3M178.1 71.1v1.3M218.4 62.5h2.6M218.4 75.2h2.6M218.4 70.1h2.6M218.4 65h2.6M218.4 77.7h2.6"/>
<path d="M218.4 72.6h2.6M218.4 67.6h2.6M261.6 62.5h2.6M261.6 75.2h2.6M261.6 70.1h2.6M261.6 65h2.6M261.6 77.7h2.6M261.6 72.6h2.6M261.6 67.6h2.6M35.6 96.8h7.6M35.6 94.2h7.6M35.6 91.7h7.6"/>
<path d="M35.6 89.1h7.6M35.6 86.6h7.6M35.6 84.1h7.6M35.6 81.5h7.6M94 91.7h11.4v1.5h5.1M96.5 94.2v22.9h-20.3v-2.6M110.5 85.6h-5.1v1h-11.4M172.7 89.4h15.5v1.5M218.4 90.4h2.6M218.4 85.3h2.6M218.4 80.3h2.6M218.4 93h2.6"/>
<path d="M218.4 87.9h2.6M218.4 82.8h2.6M261.6 90.4h2.6M261.6 85.3h2.6M261.6 80.3h2.6M261.6 93h2.6M261.6 87.9h2.6M261.6 82.8h2.6M61 114.5v25.4h7.6v-25.4M63.5 114.5v5.1M66 114.5v5.1M71.1 114.5v25.4"/>
<path d="M73.7 114.5v10.2h22.8v15.2M128.3 100.8v1h-2.1v3.4h1.6M132.1 100.8v1h2.5v3.4h-1.8M142.2 100.8v1.6M142.2 107.4v2.1M179.3 102.4v2.8M183.1 105.2v-2.8h-10.6v5.5M71.1 131.1h2.6M73.7 134.9v2.5h2.5v8.9h-5.1M94 134.9v2.5h-2.6v8.9h5.1M94 131.1h2.5M143.5 139.9v14h35.6v-3.8h-2.6"/>
<path d="M231.1 132.3h5.1M231.1 134.9h5.1M233.7 124.7v2.5h2.5M236.2 129.8h-30.5v27.9h31.8v1.3M236.2 137.4v3.8h-14M71.1 145v2.6M96.5 145v2.6M137.2 157.7v2.6M143.5 150.1h2.5M143.5 142.5h2.5M146 145h-8.8v7.6M146 147.6h-5v11.4h38.1v-3.8h8.9v2.5"/>
<path d="M176.5 145h3.8M176.5 142.5h3.8M193 159v2.5M226.1 141.2v2.6M226.1 156.5v1.2M232.4 141.2v3.8M232.4 150.1v7.6M265.4 153.9h2.6M29.2 174.2h3.8M43.2 174.2h3.8M59.7 174.2h5.1M137.2 179.3v2.6h-3.9"/>
<path d="M175.3 162.8h5M188 167.9v2.5M193 166.6v2.6h-5M224.8 164.1h5.1M237.5 169.2v2.5M242.6 160.3v2.5M242.6 167.9v2.5h-5.1M29.2 181.9h3.8M29.2 189.5h3.8M43.2 181.9h3.8M43.2 189.5h3.8M59.7 181.9h5.1"/>
<path d="M59.7 189.5h5.1M133.3 186.9h3.9v2.6M152.4 180.6h3.8v1.3M156.2 186.9v1.3h-3.8"/>
</g>
<g fill="#008400" stroke="#008400" stroke-width=".25">
<circle cx="96.5" cy="146.3" r=".51"/>
<circle cx="71.1" cy="146.3" r=".51"/>
<circle cx="143.5" cy="150.1" r=".51"/>
<circle cx="141" cy="159" r=".51"/>
<circle cx="66" cy="35.8" r=".51"/>
<circle cx="39.4" cy="81.5" r=".51"/>
<circle cx="226.1" cy="141.2" r=".51"/>
<circle cx="237.5" cy="170.4" r=".51"/>
<circle cx="188" cy="169.2" r=".51"/>
<circle cx="232.4" cy="141.2" r=".51"/>
<circle cx="232.4" cy="157.7" r=".51"/>
<circle cx="226.1" cy="157.7" r=".51"/>
<circle cx="71.1" cy="131.1" r=".51"/>
<circle cx="96.5" cy="131.1" r=".51"/>
<circle cx="76.2" cy="62.5" r=".51"/>
<circle cx="68.6" cy="120.9" r=".51"/>
<circle cx="105.4" cy="21.8" r=".51"/>
<circle cx="116.8" cy="21.8" r=".51"/>
<circle cx="128.3" cy="21.8" r=".51"/>
<circle cx="139.7" cy="21.8" r=".51"/>
<circle cx="105.4" cy="28.2" r=".51"/>
<circle cx="116.8" cy="28.2" r=".51"/>
<circle cx="96.5" cy="94.2" r=".51"/>
<circle cx="128.3" cy="28.2" r=".51"/>
<circle cx="96.5" cy="62.5" r=".51"/>
<circle cx="143.5" cy="142.5" r=".51"/>
<circle cx="173" cy="72.4" r=".51"/>
<circle cx="175.5" cy="72.4" r=".51"/>
<circle cx="178.1" cy="72.4" r=".51"/>
<circle cx="179.3" cy="102.4" r=".51"/>
</g>
<g font-size="2.1" fill="#008484">
<text x="154.1" y="18.7">l1</text>
<text x="145.3" y="26.3">BLM15HG102SN1D</text>
<text x="229.8" y="40.8" transform="rotate(-90 229.8 40.8)">CONN1</text>
<text x="172.1" y="58.8">ANTENNA_EXT_2GHZ4</text>
<text x="189.4" y="70">U5</text>
<text x="164.3" y="82.9">U4</text>
<text x="229.8" y="80.2" transform="rotate(-90 229.8 80.2)">CONN2</text>
<text x="273" y="80.2" transform="rotate(-90 273 80.2)">CONN4</text>
<text x="64.7" y="87.3">CC2520</text>
<text x="67.2" y="92.4">U1</text>
<text x="136.6" y="97.9">BALUN_ANTENNA_2GHZ4_TI</text>
<text x="189.3" y="111.6">U6</text>
<text x="176.9" y="117.9">ANTENNA2GHZ4_TI</text>
<text x="79.2" y="127.9">QUARZO</text>
<text x="82.5" y="135.6">U3</text>
<text x="155.9" y="139.4">MPL115A2</text>
<text x="159.9" y="147">U2</text>
<text x="181.9" y="159.2">Q1</text>
<text x="231" y="160.8">Q2</text>
<text x="177.5" y="167.5">MOS_N</text>
<text x="227" y="168.9">MOS_N</text>
</g>
<g font-size="2.1" fill="#840000">
<text x="171.1" y="22.6">3V3</text>
<text x="201.6" y="23.9">CC_MOSI/P3.7</text>
<text x="201.6" y="21.3">CC_MISO/P5.4</text>
<text x="61.7" y="26" transform="rotate(-90 61.7 26)">GND</text>
<text x="196.9" y="29">CC_VREG_EN/P1.0</text>
<text x="202.6" y="26.4">CC_SCK/P5.5</text>
<text x="66.8" y="33.6" transform="rotate(-90 66.8 33.6)">CC_VREG_EN/P1.0</text>
<text x="202.8" y="34">CC_RST/P4.0</text>
<text x="204.1" y="31.5">CC_CS/P4.1</text>
<text x="200.6" y="41.7">CC_GPIO0/P1.3</text>
<text x="203.9" y="36.6">CC_PM/P4.2</text>
<text x="207.2" y="39.1">CS2/P4.3</text>
<text x="74.4" y="46.3" transform="rotate(-90 74.4 46.3)">GND</text>
<text x="106.2" y="44" transform="rotate(-90 106.2 44)">GND</text>
<text x="117.6" y="44" transform="rotate(-90 117.6 44)">GND</text>
<text x="129" y="44" transform="rotate(-90 129 44)">GND</text>
<text x="140.5" y="44" transform="rotate(-90 140.5 44)">GND</text>
<text x="200.6" y="44.2">CC_GPIO1/P1.5</text>
<text x="200.6" y="46.7">CC_GPIO2/P1.6</text>
<text x="56.6" y="53.9" transform="rotate(-90 56.6 53.9)">GND</text>
<text x="61.7" y="53.9" transform="rotate(-90 61.7 53.9)">CC_SCK/P5.5</text>
<text x="69.3" y="53.9" transform="rotate(-90 69.3 53.9)">CC_RST/P4.0</text>
<text x="200.6" y="51.8">CC_GPIO4/P1.2</text>
<text x="200.6" y="49.3">CC_GPIO3/P1.1</text>
<text x="170.2" y="58" transform="rotate(-90 170.2 58)">GND</text>
<text x="200.6" y="54.4">CC_GPIO5/P1.7</text>
<text x="29.9" y="63.2">GND</text>
<text x="206.8" y="65.8">ADC0/P6.0</text>
<text x="212.8" y="63.2">GND</text>
<text x="213.7" y="60.7">3V3</text>
<text x="250" y="65.8">ADC5/P6.5</text>
<text x="251.3" y="60.7">SDA/P3.1</text>
<text x="251.5" y="63.2">SCL/P3.2</text>
<text x="154.4" y="66.1" transform="rotate(-90 154.4 66.1)">GND</text>
<text x="162.1" y="66.1" transform="rotate(-90 162.1 66.1)">GND</text>
<text x="206.8" y="70.9">ADC2/P6.2</text>
<text x="206.8" y="68.3">ADC1/P6.1</text>
<text x="250" y="68.3">ADC6/P6.6</text>
<text x="251.2" y="70.9">INT2/P2.5</text>
<text x="137.9" y="74.8" transform="rotate(-90 137.9 74.8)">GND</text>
<text x="206.8" y="73.4">ADC3/P6.3</text>
<text x="206.8" y="75.9">ADC4/P6.4</text>
<text x="250.3" y="75.9">LED0/P8.0</text>
<text x="251.2" y="73.4">INT1/P2.3</text>
<text x="20" y="82.3">CC_MISO/P5.4</text>
<text x="140.1" y="83.8">l3</text>
<text x="199.7" y="83.6">RXD2/MISO3/P5.7</text>
<text x="199.9" y="81">TXD2/MOSI3/P5.6</text>
<text x="208.7" y="78.5">CLKOUT</text>
<text x="247.5" y="83.6">SN0_EN/P8.3</text>
<text x="250.3" y="81">LED2/P8.2</text>
<text x="250.3" y="78.5">LED1/P8.1</text>
<text x="18.9" y="89.9">CC_GPIO5/P1.7</text>
<text x="20" y="84.8">CC_MOSI/P3.7</text>
<text x="22.5" y="87.4">CC_CS/P4.1</text>
<text x="208" y="88.6">INT3/P2.6</text>
<text x="208" y="86.1">INT4/P2.7</text>
<text x="247.5" y="86.1">SN1_EN/P8.4</text>
<text x="250.8" y="88.6">DIO2/P8.5</text>
<text x="18.9" y="92.5">CC_GPIO4/P1.2</text>
<text x="18.9" y="95">CC_GPIO3/P1.1</text>
<text x="146.4" y="94">l2</text>
<text x="156.6" y="90.2">l1</text>
<text x="205.7" y="91.2">VREF+/P5.0</text>
<text x="206.2" y="93.7">VREF-/P5.1</text>
<text x="250.8" y="91.2">DIO3/P8.6</text>
<text x="251.2" y="93.7">INT0/P2.0</text>
<text x="18.9" y="97.5">CC_GPIO2/P1.6</text>
<text x="173.2" y="113.6" transform="rotate(-90 173.2 113.6)">GND</text>
<text x="143" y="115.1" transform="rotate(-90 143 115.1)">GND</text>
<text x="239.4" y="127">1</text>
<text x="239.4" y="129.5">2</text>
<text x="64.3" y="136.2" transform="rotate(-90 64.3 136.2)">CC_GPIO1/P1.5</text>
<text x="66.8" y="136.2" transform="rotate(-90 66.8 136.2)">CC_GPIO0/P1.3</text>
<text x="212.4" y="135.6">RXD2/MISO3/P5.7</text>
<text x="212.6" y="133.1">TXD2/MOSI3/P5.6</text>
<text x="239.4" y="132.1">3</text>
<text x="239.4" y="134.6">4</text>
<text x="239.4" y="137.2">5</text>
<text x="181.3" y="143.3">SCL/P3.2</text>
<text x="210.6" y="142">ADC0/P6.0</text>
<text x="181.3" y="145.8">SDA/P3.1</text>
<text x="71.9" y="153.2" transform="rotate(-90 71.9 153.2)">GND</text>
<text x="97.3" y="153.2" transform="rotate(-90 97.3 153.2)">GND</text>
<text x="259.8" y="154.7">GND</text>
<text x="161.1" y="163.6">SN1_EN/P8.4</text>
<text x="210.7" y="164.8">SN0_EN/P8.3</text>
<text x="17.9" y="175">LED0/P8.0</text>
<text x="65.7" y="175">GND</text>
<text x="17.9" y="182.6">LED1/P8.1</text>
<text x="65.7" y="182.6">GND</text>
<text x="128.7" y="182.6">3V3</text>
<text x="147.7" y="181.4">3V3</text>
<text x="180.7" y="182.7">University of Urbino &amp; NeuNet</text>
<text x="180.7" y="185.7">File:</text>
<text x="17.9" y="190.2">LED2/P8.2</text>
<text x="65.7" y="190.2">GND</text>
<text x="127.7" y="187.7">GND</text>
<text x="146.8" y="189">GND</text>
<text x="180.7" y="188.7">Sheet: /home/matteo/virtual-sense.hardware/1.1.0/TestRadio/VirtualSense_RT.sch</text>
<text x="180.7" y="191.7">Title: VirtualSense Radio Transceiver Dipole Layer</text>
<text x="180.7" y="194.7">Size: A4</text>
<text x="180.7" y="197.7">KiCad E.D.A. eeschema (2013-mar-13)-testing</text>
<text x="201.7" y="194.7">Date: 26 Jun 2013</text>
<text x="263.2" y="197.7">Id: 1/1</text>
<text x="263.2" y="194.7">Rev: 1.1.0</text>
</g>
<text font-size="2.1" fill="#0000c2" x="266.7" y="151.1">Fixe hole</text>
<g font-size="1.8" fill="#840000">
<text x="37.2" y="11.8">1</text>
<text x="92.6" y="11.8">2</text>
<text x="148" y="11.8">3</text>
<text x="203.4" y="11.8">4</text>
<text x="258.8" y="11.8">5</text>
<text x="223.7" y="20.3">1</text>
<text x="223.7" y="22.9">2</text>
<text x="223.7" y="25.4">3</text>
<text x="223.7" y="27.9">4</text>
<text x="223.7" y="30.5">5</text>
<text x="223.7" y="33">6</text>
<text x="223.7" y="35.6">7</text>
<text x="223.7" y="38.1">8</text>
<text x="223.7" y="40.6">9</text>
<text x="10.3" y="42.6">A</text>
<text x="223.2" y="43.2">10</text>
<text x="223.2" y="45.7">11</text>
<text x="285.5" y="46.5">A</text>
<text x="223.2" y="48.3">12</text>
<text x="223.2" y="50.8">13</text>
<text x="223.2" y="53.3">14</text>
<text x="223.7" y="59.7">1</text>
<text x="266.9" y="59.7">1</text>
<text x="223.7" y="62.2">2</text>
<text x="223.7" y="64.8">3</text>
<text x="266.9" y="62.2">2</text>
<text x="266.9" y="64.8">3</text>
<text x="55.6" y="68.5" transform="rotate(-90 55.6 68.5)">29</text>
<text x="60.7" y="68.5" transform="rotate(-90 60.7 68.5)">28</text>
<text x="63.2" y="68.5" transform="rotate(-90 63.2 68.5)">27</text>
<text x="65.8" y="68.5" transform="rotate(-90 65.8 68.5)">26</text>
<text x="68.3" y="68.5" transform="rotate(-90 68.3 68.5)">25</text>
<text x="70.9" y="68.5" transform="rotate(-90 70.9 68.5)">24</text>
<text x="73.4" y="68.5" transform="rotate(-90 73.4 68.5)">23</text>
<text x="75.9" y="68.5" transform="rotate(-90 75.9 68.5)">22</text>
<text x="172.7" y="67.8" transform="rotate(-90 172.7 67.8)">5</text>
<text x="175.3" y="67.8" transform="rotate(-90 175.3 67.8)">4</text>
<text x="177.8" y="67.8" transform="rotate(-90 177.8 67.8)">3</text>
<text x="180.3" y="67.8" transform="rotate(-90 180.3 67.8)">2</text>
<text x="188" y="67.8" transform="rotate(-90 188 67.8)">1</text>
<text x="223.7" y="67.3">4</text>
<text x="223.7" y="69.8">5</text>
<text x="266.9" y="67.3">4</text>
<text x="266.9" y="69.8">5</text>
<text x="223.7" y="72.4">6</text>
<text x="223.7" y="74.9">7</text>
<text x="223.7" y="77.5">8</text>
<text x="266.9" y="72.4">6</text>
<text x="266.9" y="74.9">7</text>
<text x="266.9" y="77.5">8</text>
<text x="46.5" y="81.3">1</text>
<text x="46.5" y="83.8">2</text>
<text x="89.2" y="83.8">20</text>
<text x="89.2" y="81.3">21</text>
<text x="128" y="80.9" transform="rotate(-90 128 80.9)">8</text>
<text x="131.8" y="80.9" transform="rotate(-90 131.8 80.9)">7</text>
<text x="136.9" y="80.9" transform="rotate(-90 136.9 80.9)">6</text>
<text x="145.8" y="82.3" transform="rotate(-90 145.8 82.3)">5</text>
<text x="149.6" y="82.3" transform="rotate(-90 149.6 82.3)">4</text>
<text x="153.4" y="82.3" transform="rotate(-90 153.4 82.3)">3</text>
<text x="161" y="82.3" transform="rotate(-90 161 82.3)">2</text>
<text x="223.2" y="82.5">10</text>
<text x="223.7" y="80">9</text>
<text x="266.4" y="82.5">10</text>
<text x="266.9" y="80">9</text>
<text x="46.5" y="86.4">3</text>
<text x="46.5" y="88.9">4</text>
<text x="89.2" y="88.9">18</text>
<text x="89.2" y="86.4">19</text>
<text x="113.8" y="85.3">9</text>
<text x="168.4" y="89.1">1</text>
<text x="223.2" y="85.1">11</text>
<text x="223.2" y="87.6">12</text>
<text x="266.4" y="85.1">11</text>
<text x="266.4" y="87.6">12</text>
<text x="46.5" y="91.4">5</text>
<text x="46.5" y="94">6</text>
<text x="89.2" y="94">16</text>
<text x="89.2" y="91.4">17</text>
<text x="113.3" y="93">13</text>
<text x="223.2" y="90.2">13</text>
<text x="223.2" y="92.7">14</text>
<text x="266.4" y="90.2">13</text>
<text x="266.4" y="92.7">14</text>
<text x="46.5" y="96.5">7</text>
<text x="89.2" y="96.5">15</text>
<text x="128" y="98" transform="rotate(-90 128 98)">12</text>
<text x="131.8" y="98" transform="rotate(-90 131.8 98)">11</text>
<text x="10.3" y="105.9">B</text>
<text x="60.7" y="111.2" transform="rotate(-90 60.7 111.2)">8</text>
<text x="63.2" y="111.2" transform="rotate(-90 63.2 111.2)">9</text>
<text x="65.8" y="111.7" transform="rotate(-90 65.8 111.7)">10</text>
<text x="68.3" y="111.7" transform="rotate(-90 68.3 111.7)">11</text>
<text x="70.9" y="111.7" transform="rotate(-90 70.9 111.7)">12</text>
<text x="73.4" y="111.7" transform="rotate(-90 73.4 111.7)">13</text>
<text x="75.9" y="111.7" transform="rotate(-90 75.9 111.7)">14</text>
<text x="179.1" y="109.4" transform="rotate(-90 179.1 109.4)">3</text>
<text x="182.9" y="109.4" transform="rotate(-90 182.9 109.4)">2</text>
<text x="188" y="109.4" transform="rotate(-90 188 109.4)">1</text>
<text x="285.5" y="109.8">B</text>
<text x="77" y="130.8">1</text>
<text x="89.7" y="130.8">3</text>
<text x="77" y="134.6">2</text>
<text x="89.7" y="134.6">4</text>
<text x="149.4" y="142.2">1</text>
<text x="172.2" y="142.2">8</text>
<text x="149.4" y="144.8">2</text>
<text x="149.4" y="147.3">3</text>
<text x="149.4" y="149.9">4</text>
<text x="172.2" y="149.9">5</text>
<text x="172.2" y="147.3">6</text>
<text x="172.2" y="144.8">7</text>
<text x="10.3" y="169.2">C</text>
<text x="285.5" y="173.2">C</text>
<text x="37.2" y="200">1</text>
<text x="92.6" y="200">2</text>
<text x="148" y="200">3</text>
<text x="203.4" y="200">4</text>
<text x="258.8" y="200">5</text>
</g>
<g font-size="1.8" fill="#008484">
<text x="78" y="26" transform="rotate(-90 78 26)">47K</text>
<text x="80.1" y="26.5" transform="rotate(-90 80.1 26.5)">R261</text>
<text x="74.2" y="56.5" transform="rotate(-90 74.2 56.5)">56K</text>
<text x="76.3" y="57" transform="rotate(-90 76.3 57)">R231</text>
<text x="173.6" y="62.5" transform="rotate(-90 173.6 62.5)">5</text>
<text x="176.1" y="62.5" transform="rotate(-90 176.1 62.5)">4</text>
<text x="178.7" y="62.5" transform="rotate(-90 178.7 62.5)">3</text>
<text x="181.2" y="62.5" transform="rotate(-90 181.2 62.5)">2</text>
<text x="188.8" y="62.5" transform="rotate(-90 188.8 62.5)">1</text>
<text x="39.9" y="72.6" transform="rotate(-90 39.9 72.6)">1M</text>
<text x="42" y="72.5" transform="rotate(-90 42 72.5)">R1</text>
<text x="56.5" y="77.6" transform="rotate(-90 56.5 77.6)">AGND</text>
<text x="61.6" y="77.2" transform="rotate(-90 61.6 77.2)">SCLK</text>
<text x="74.3" y="77.9" transform="rotate(-90 74.3 77.9)">RBIAS</text>
<text x="51.8" y="82.2">SO</text>
<text x="64.1" y="79.9" transform="rotate(-90 64.1 79.9)">DCOUPL</text>
<text x="66.7" y="80.8" transform="rotate(-90 66.7 80.8)">VREG_EN</text>
<text x="69.2" y="79.4" transform="rotate(-90 69.2 79.4)">RESETn</text>
<text x="76.8" y="78.4" transform="rotate(-90 76.8 78.4)">AVDD4</text>
<text x="82.8" y="82.2">NC</text>
<text x="51.8" y="84.7">SI</text>
<text x="51.8" y="87.2">CSn</text>
<text x="51.8" y="89.8">GPIO5</text>
<text x="71.8" y="84.9" transform="rotate(-90 71.8 84.9)">AVDD_GUARD</text>
<text x="79.3" y="84.7">AVDD1</text>
<text x="80.7" y="87.2">RF_N</text>
<text x="82.8" y="89.8">NC</text>
<text x="119.1" y="86.2">9</text>
<text x="128.9" y="85" transform="rotate(-90 128.9 85)">8</text>
<text x="132.7" y="85" transform="rotate(-90 132.7 85)">7</text>
<text x="137.8" y="85" transform="rotate(-90 137.8 85)">6</text>
<text x="146.7" y="87.6" transform="rotate(-90 146.7 87.6)">5</text>
<text x="150.5" y="87.6" transform="rotate(-90 150.5 87.6)">4</text>
<text x="154.3" y="87.6" transform="rotate(-90 154.3 87.6)">3</text>
<text x="161.9" y="87.6" transform="rotate(-90 161.9 87.6)">2</text>
<text x="51.8" y="92.3">GPIO4</text>
<text x="51.8" y="94.9">GPIO3</text>
<text x="79.3" y="94.9">AVDD2</text>
<text x="80.8" y="92.3">RF_P</text>
<text x="119.1" y="93.8">13</text>
<text x="128.9" y="92.2" transform="rotate(-90 128.9 92.2)">12</text>
<text x="132.7" y="92.2" transform="rotate(-90 132.7 92.2)">11</text>
<text x="142.9" y="92.2" transform="rotate(-90 142.9 92.2)">10</text>
<text x="163.1" y="90">1</text>
<text x="51.8" y="97.4">GPIO2</text>
<text x="82.8" y="97.4">NC</text>
<text x="142" y="98" transform="rotate(-90 142 98)">10</text>
<text x="186.9" y="98.4" transform="rotate(-90 186.9 98.4)">R6</text>
<text x="188.9" y="98.4" transform="rotate(-90 188.9 98.4)">0R</text>
<text x="61.6" y="105.9" transform="rotate(-90 61.6 105.9)">DVDD</text>
<text x="64.1" y="105.9" transform="rotate(-90 64.1 105.9)">GPIO1</text>
<text x="66.7" y="105.9" transform="rotate(-90 66.7 105.9)">GPIO0</text>
<text x="69.2" y="105.9" transform="rotate(-90 69.2 105.9)">AVDD5</text>
<text x="71.8" y="105.9" transform="rotate(-90 71.8 105.9)">XOSC32M_Q2</text>
<text x="74.3" y="105.9" transform="rotate(-90 74.3 105.9)">XOSC32M_Q1</text>
<text x="76.8" y="105.9" transform="rotate(-90 76.8 105.9)">AVDD3</text>
<text x="180" y="114.8" transform="rotate(-90 180 114.8)">3</text>
<text x="183.8" y="114.8" transform="rotate(-90 183.8 114.8)">2</text>
<text x="188.8" y="114.8" transform="rotate(-90 188.8 114.8)">1</text>
<text x="245.7" y="137.8" transform="rotate(-90 245.7 137.8)">BH1620FVC1</text>
<text x="248.2" y="133.4" transform="rotate(-90 248.2 133.4)">U4</text>
<text x="154.7" y="143.1">Vdd</text>
<text x="164.4" y="143.1">SCL</text>
<text x="154.7" y="145.7">Cap</text>
<text x="154.7" y="148.2">GND</text>
<text x="164.2" y="145.7">SDA</text>
<text x="165.3" y="148.2">NC</text>
<text x="154.7" y="150.7">SHDN</text>
<text x="164.4" y="150.7">RST</text>
<text x="224.7" y="151.2" transform="rotate(-90 224.7 151.2)">R9</text>
<text x="226.8" y="151.7" transform="rotate(-90 226.8 151.7)">2K2</text>
<text x="37" y="172.3">D1</text>
<text x="52.2" y="172.9">R2</text>
<text x="33.3" y="177.3">L-C170GCT</text>
<text x="37" y="179.9">D2</text>
<text x="51.9" y="174.9">200</text>
<text x="33.3" y="185">L-C170GCT</text>
<text x="51.9" y="182.6">200</text>
<text x="52.2" y="180.5">R3</text>
<text x="37" y="187.5">D3</text>
<text x="51.9" y="190.2">200</text>
<text x="52.2" y="188.2">R4</text>
<text x="33.3" y="192.6">L-C170GCT</text>
</g>
<g font-size="1.4" fill="#840000">
<text x="147.6" y="21.6">1</text>
<text x="161.5" y="21.6">2</text>
<text x="34.5" y="174">1</text>
<text x="40.9" y="174">2</text>
<text x="34.5" y="181.6">1</text>
<text x="40.9" y="181.6">2</text>
<text x="34.5" y="189.2">1</text>
<text x="40.9" y="189.2">2</text>
</g>
<g font-size="1.4" fill="#008484">
<text x="188.8" y="81.9" transform="rotate(-90 188.8 81.9)">R5</text>
<text x="232.4" y="122">3V3</text>
<text x="142.3" y="137.2">3V3</text>
<text x="273.9" y="154.4">P2</text>
<text x="187.7" y="159.5" transform="rotate(-90 187.7 159.5)">D</text>
<text x="191.8" y="156.3">3V3</text>
<text x="237.2" y="160.8" transform="rotate(-90 237.2 160.8)">D</text>
<text x="241.3" y="157.5">3V3</text>
<text x="273.9" y="156.9">P3</text>
<text x="133.9" y="162.7">GNDPWR</text>
<text x="181.7" y="162.6">G</text>
<text x="187.7" y="167.1" transform="rotate(-90 187.7 167.1)">S</text>
<text x="231.2" y="163.8">G</text>
<text x="184.7" y="172.9">GNDPWR</text>
<text x="237.2" y="168.3" transform="rotate(-90 237.2 168.3)">S</text>
<text x="135.9" y="176.6">3V3</text>
<text x="234.3" y="174.2">GNDPWR</text>
<text x="133.9" y="191.9">GNDPWR</text>
</g>
<g font-size="1.1" fill="#008484">
<text x="57.6" y="33.7">C271</text>
<text x="57.7" y="31.2">100n</text>
<text x="106.2" y="32.3">C141</text>
<text x="106.3" y="34.9">100n</text>
<text x="117.7" y="32.3">C151</text>
<text x="117.7" y="34.9">100n</text>
<text x="129.1" y="32.3">C161</text>
<text x="129.2" y="34.9">100n</text>
<text x="140.4" y="32.3">C1</text>
<text x="140.4" y="34.9">1U</text>
<text x="154.5" y="70.7">C10</text>
<text x="162.1" y="70.7">C13</text>
<text x="126.1" y="73.2">C5</text>
<text x="129.8" y="73.2">82p</text>
<text x="145.6" y="73.7" transform="rotate(-90 145.6 73.7)">C9</text>
<text x="148.2" y="73.6" transform="rotate(-90 148.2 73.6)">1p5</text>
<text x="154.5" y="73.2">1p8</text>
<text x="162" y="73.2">1p</text>
<text x="127.9" y="104.2">C7</text>
<text x="131.7" y="104.1">39p</text>
<text x="143" y="104">C8</text>
<text x="143" y="106.5">1p8</text>
<text x="72" y="141.5">C121</text>
<text x="97.4" y="141.5">C131</text>
<text x="71.9" y="144.1">27P</text>
<text x="97.3" y="144.1">27P</text>
<text x="233.1" y="146.6">C3</text>
<text x="233.4" y="149.2">47uF 4V</text>
<text x="137.9" y="154.2">C6</text>
<text x="137.9" y="156.8">1uF</text>
<text x="193.8" y="163.1">C2</text>
<text x="193.9" y="165.7">100n</text>
<text x="243.3" y="164.4">C4</text>
<text x="243.5" y="166.9">100n</text>
<text x="156.9" y="186">1u</text>
<text x="157" y="183.5">C12</text>
</g>
</svg>
